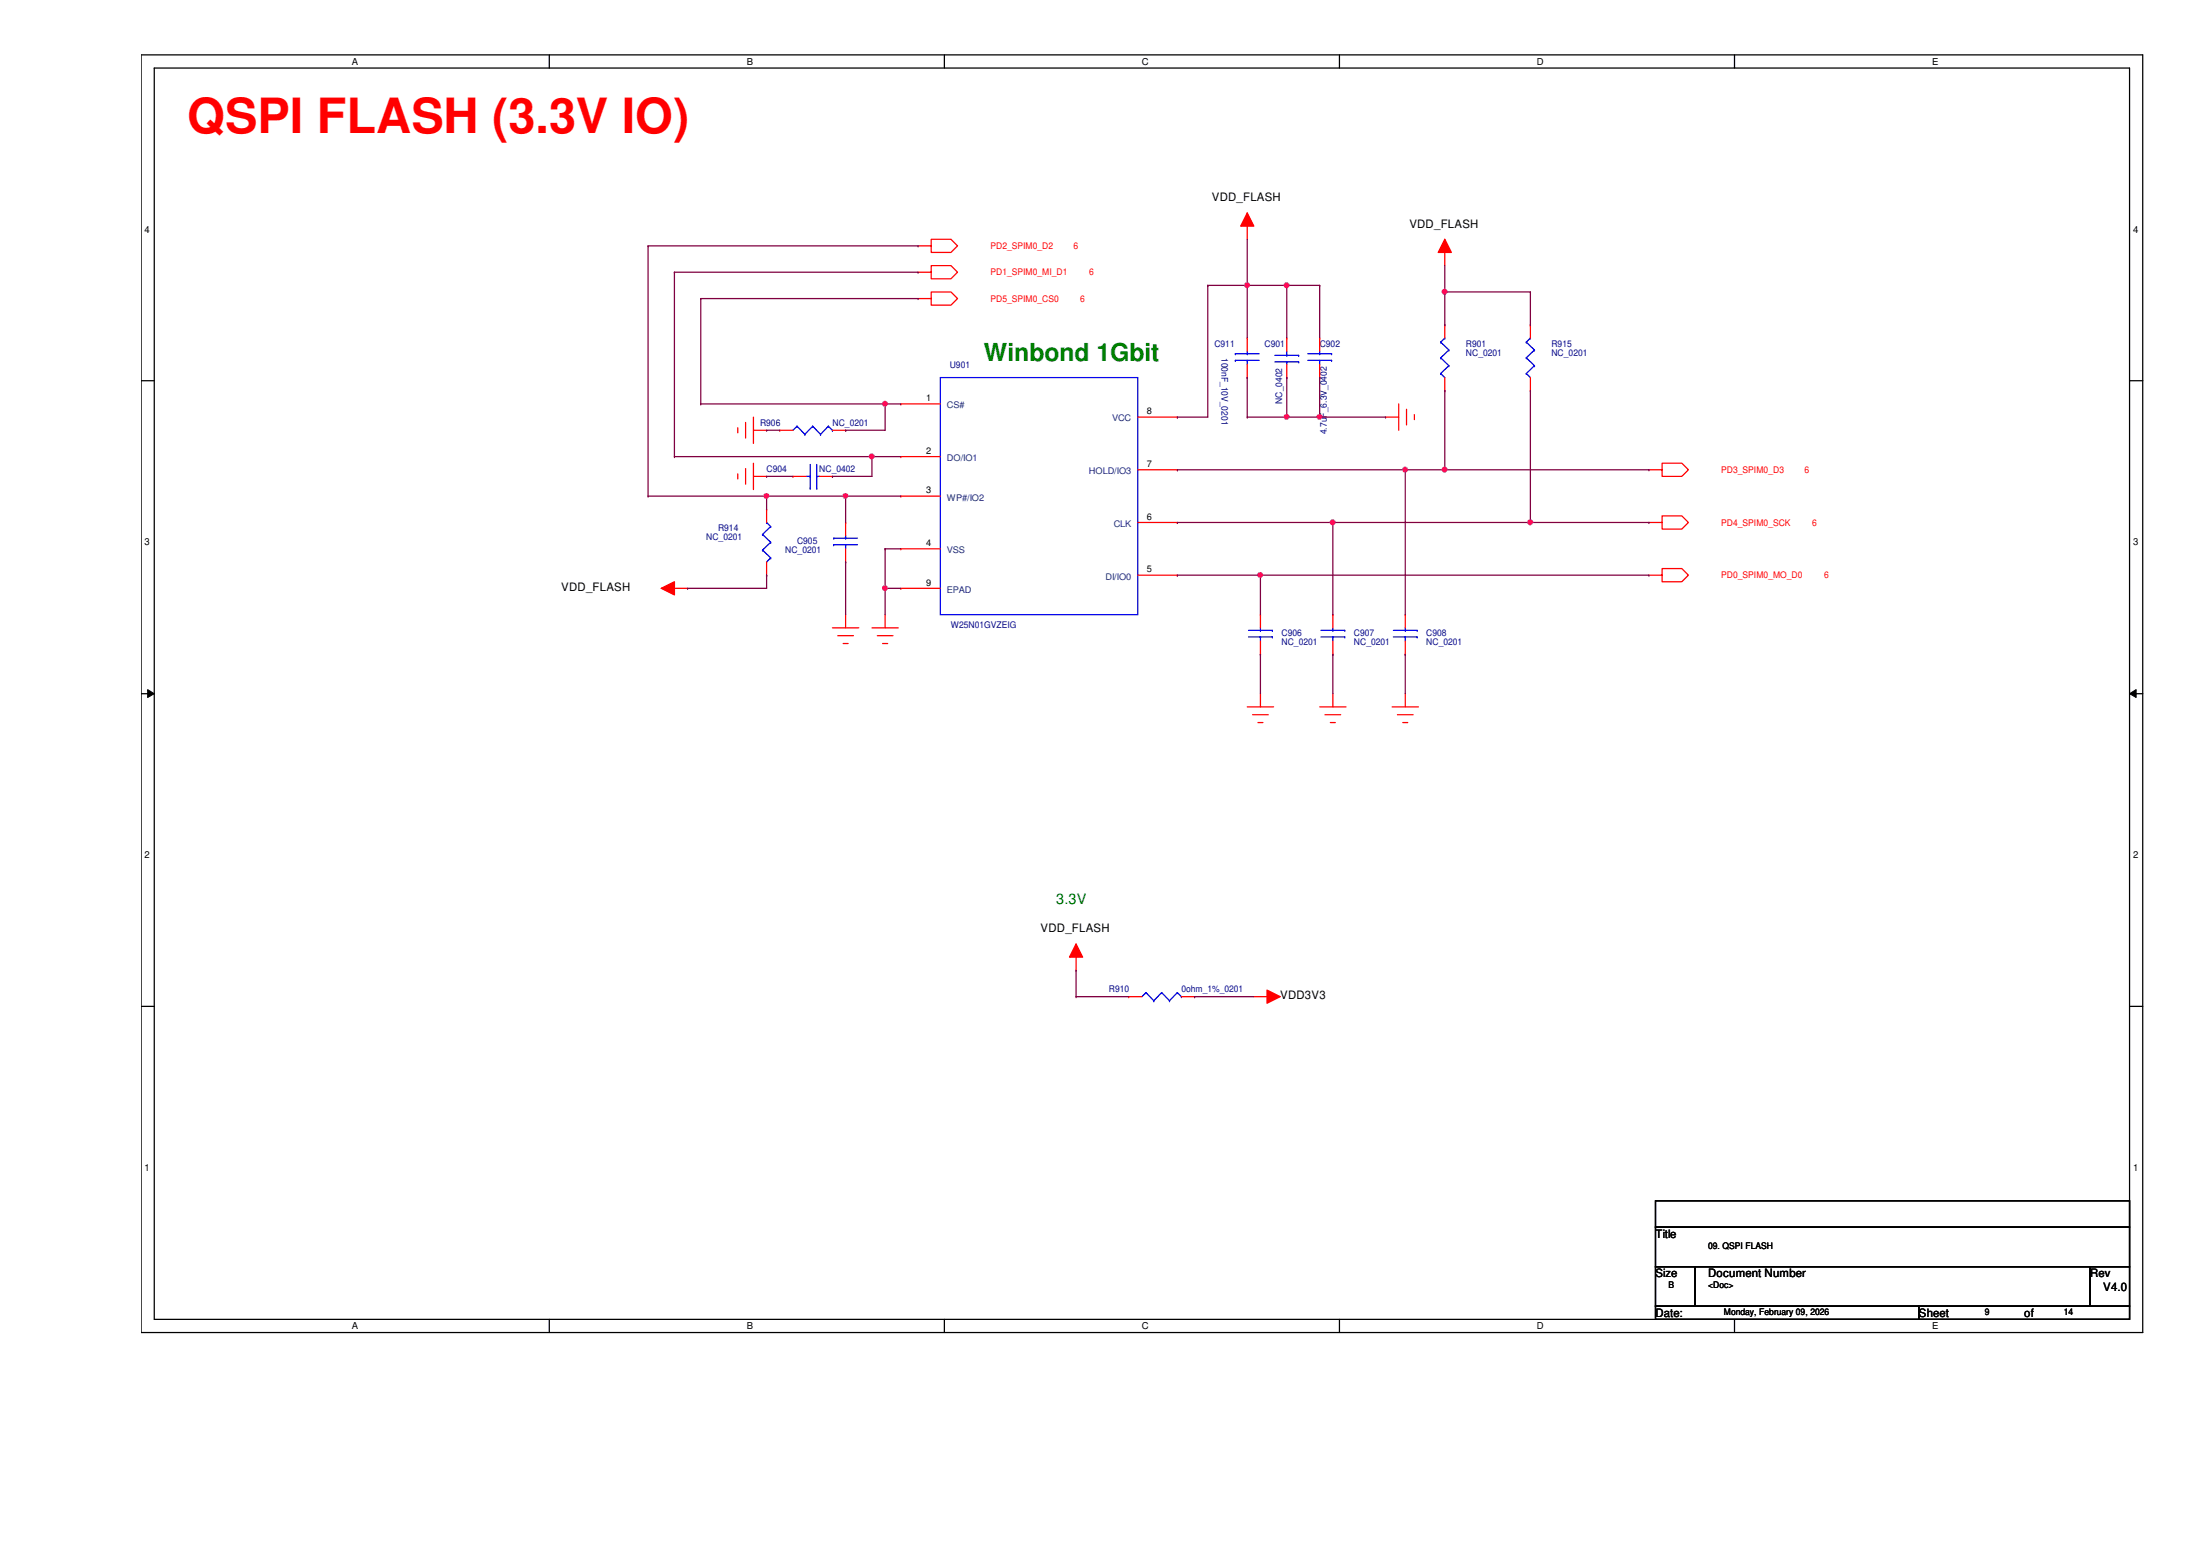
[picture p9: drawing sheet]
<svg xmlns="http://www.w3.org/2000/svg" width="297mm" height="210mm" viewBox="0 0 297 210" stroke-linecap="round" stroke-linejoin="round" font-family="sans-serif">
<path d="M19.1 7.4h270.2v172.5h-270.2zM20.8 9.2h266.7v168.9h-266.7z" fill="none" stroke="#000" stroke-width=".17"/>
<g fill="#fff">
<path d="M47.5 7.6h.8v1.4h-.8z"/>
<path d="M47.5 178.3h.8v1.4h-.8z"/>
</g>
<path d="M74.2 7.4v1.8M74.2 178.1v1.8" fill="none" stroke="#000" stroke-width=".17"/>
<g fill="#fff">
<path d="M100.8 7.6h.8v1.4h-.8z"/>
<path d="M100.8 178.3h.8v1.4h-.8z"/>
</g>
<path d="M127.5 7.4v1.8M127.5 178.1v1.8" fill="none" stroke="#000" stroke-width=".17"/>
<g fill="#fff">
<path d="M154.2 7.6h.9v1.4h-.9z"/>
<path d="M154.2 178.3h.9v1.4h-.9z"/>
</g>
<path d="M180.8 7.4v1.8M180.8 178.1v1.8" fill="none" stroke="#000" stroke-width=".17"/>
<g fill="#fff">
<path d="M207.5 7.6h.9v1.4h-.9z"/>
<path d="M207.5 178.3h.9v1.4h-.9z"/>
</g>
<path d="M234.2 7.4v1.8M234.2 178.1v1.8" fill="none" stroke="#000" stroke-width=".17"/>
<g fill="#fff">
<path d="M260.9 7.6h.8v1.4h-.8z"/>
<path d="M260.9 178.3h.8v1.4h-.8z"/>
<path d="M19.5 30.3h.7v1.4h-.7z"/>
<path d="M288 30.3h.7v1.4h-.7z"/>
<path d="M19.5 72.5h.7v1.4h-.7z"/>
<path d="M288 72.5h.7v1.4h-.7z"/>
</g>
<path d="M19.1 51.4h1.7M287.5 51.4h1.8" fill="none" stroke="#000" stroke-width=".17"/>
<g fill="#fff">
<path d="M19.5 114.7h.7v1.4h-.7z"/>
<path d="M288 114.7h.7v1.4h-.7z"/>
</g>
<path d="M19.1 93.6h1.7M287.5 93.6h1.8" fill="none" stroke="#000" stroke-width=".17"/>
<path d="M19.9 93.1l.9 .5-.9 .5zM287.5 93.6l.9-.5v1z" fill="#000"/>
<path d="M19.9 93.1l.9 .5-.9 .5zM287.5 93.6l.9-.5v1z" fill="none" stroke="#000" stroke-width=".14"/>
<g fill="#fff">
<path d="M19.5 156.9h.7v1.4h-.7z"/>
<path d="M288 156.9h.7v1.4h-.7z"/>
</g>
<path d="M19.1 135.8h1.7M287.5 135.8h1.8" fill="none" stroke="#000" stroke-width=".17"/>
<g fill="none" stroke="#f00" stroke-width=".17">
<path d="M99.6 57.7v.7M100.7 57v2.1M101.7 58.1h1.8M101.7 56.3v3.6M187.1 56.3h1.7M188.8 54.5v3.6M189.9 55.2v2.2M191 56v.6M99.6 64v.6M100.7 63.2v2.2M101.7 62.5v3.6M101.7 64.3h1.8"/>
<path d="M112.4 84.8h3.6M113.1 85.8h2.1M113.8 86.9h.7M114.2 83v1.8M117.7 84.8h3.6M118.4 85.8h2.2M119.2 86.9h.6M119.5 83v1.8M168.4 95.4h3.6M169.1 96.5h2.1M169.8 97.5h.7M170.2 93.6v1.8"/>
<path d="M178.2 95.4h3.5M178.9 96.5h2.1M179.6 97.5h.7M180 93.6v1.8M188 95.4h3.5M188.7 96.5h2.1M189.4 97.5h.7M189.7 93.6v1.8"/>
</g>
<path d="M145.3 127.4l.9 1.8h-1.8z" fill="#f00"/>
<path d="M145.3 127.4l.9 1.8h-1.8zM145.3 127.4v3.6" fill="none" stroke="#f00" stroke-width=".17"/>
<path d="M89.3 79.4l1.8-.9v1.8z" fill="#f00"/>
<path d="M89.3 79.4l1.8-.9v1.8zM89.3 79.4h3.5" fill="none" stroke="#f00" stroke-width=".17"/>
<path d="M168.4 28.7l.9 1.8h-1.8z" fill="#f00"/>
<path d="M168.4 28.7l.9 1.8h-1.8zM168.4 28.7v3.6" fill="none" stroke="#f00" stroke-width=".17"/>
<path d="M195.1 32.3l.9 1.8h-1.8z" fill="#f00"/>
<path d="M195.1 32.3l.9 1.8h-1.8zM195.1 32.3v3.6" fill="none" stroke="#f00" stroke-width=".17"/>
<path d="M171.1 133.6l1.7 .9-1.7 .9z" fill="#f00"/>
<g fill="none" stroke="#f00" stroke-width=".17">
<path d="M124 36.7h1.7v-.8h2.7l.9 .8-.9 .9h-2.7v-.9M124 33.2h1.7v-.9h2.7l.9 .9-.9 .9h-2.7v-.9M105.3 58.1h.1M105.3 58.1h1.8M112.4 58.1h1.8M114.2 58.1h.1M121.6 54.5h.1M121.6 54.5h5.4M124 40.3h1.7v-.9h2.7l.9 .9-.9 .9h-2.7v-.9M153.6 56.3h5.4M159 56.3h.1M168.4 45.6h.1"/>
<path d="M168.4 51h.1M168.4 45.6v1.8M168.4 49.2v1.8M173.7 51h.1M173.7 45.6h.1M173.7 45.6v1.8M173.7 49.2v1.8M178.2 45.6h.1M178.2 51h.1M178.2 45.6v1.8M178.2 49.2v1.8M195.1 52.7h.1"/>
<path d="M195.1 43.9h.1M195.1 43.9v1.7M195.1 51v1.7M206.6 52.7h.1M206.6 43.9h.1M206.6 43.9v1.7M206.6 51v1.7M103.5 77.6h.1M103.5 68.7h.1M103.5 68.7v1.8M103.5 75.9v1.7M107.1 64.3h.1"/>
<path d="M107.1 64.3h1.7M110.6 64.3h1.8M112.4 64.3h.1M114.2 70.5h.1M114.2 75.9h.1M114.2 70.5v1.8M114.2 74.1v1.8M121.6 67h.1M121.6 74.1h.1M121.6 61.6h.1M121.6 79.4h.1M121.6 67h5.4"/>
<path d="M121.6 74.1h5.4M121.6 61.6h5.4M121.6 79.4h5.4M153.6 77.6h5.4M153.6 63.4h5.4M153.6 70.5h5.4M159 77.6h.1M159 63.4h.1M159 70.5h.1M222.6 77.6h1.8v-.9h2.7l.9 .9-.9 .9h-2.7v-.9M222.6 63.4h1.8v-.9h2.7l.9 .9-.9 .9h-2.7v-.9M222.6 70.5h1.8v-.9h2.7l.9 .9-.9 .9h-2.7v-.9"/>
<path d="M170.2 83h.1M170.2 88.3h.1M170.2 83v1.8M170.2 86.5v1.8M180 83h.1M180 88.3h.1M180 83v1.8M180 86.5v1.8M189.7 83h.1M189.7 88.3h.1M189.7 83v1.8M189.7 86.5v1.8"/>
<path d="M152.4 134.5h.1M152.4 134.5h1.8M159.5 134.5h1.8M161.3 134.5h.1M169.3 134.5h3.5M171.1 133.6l1.7 .9-1.7 .9z"/>
</g>
<path d="M223.5 162.1h64v3.6h-64zM223.5 165.6h64v5.4h-64zM223.5 171h5.4v5.3h-5.4zM223.5 176.3h35.6v1.8h-35.6zM228.9 171h53.3v5.3h-53.3zM259.1 176.3h28.4v1.8h-28.4zM282.2 171h5.3v5.3h-5.3z" fill="none" stroke="#000" stroke-width=".17"/>
<g fill="none" stroke="#00f" stroke-width=".17">
<path d="M107.6 57.5h.1M107.6 57.5l-.5 .6M107.6 57.5l1.1 1.1M108.7 58.6h.1M109.7 57.5h.1M109.7 57.5l-1 1.1M109.7 57.5l1.1 1.1M110.8 58.6h.1M111.8 57.5h.1M111.8 57.5l-1 1.1M111.8 57.5l.6 .6M112.4 58.1h.1"/>
<path d="M127 51h26.6v32h-26.6zM166.8 48.6h.1M166.8 47.8h.1M166.8 48.6h3.2M166.8 47.8h3.2M168.4 47.8h.1M168.4 48.6h.1M168.4 47.4v.4M168.4 48.6v.6M172.1 48h3.2M172.1 48.9h3.2M173.7 48.9h.1"/>
<path d="M173.7 48h.1M173.7 47.4v.6M173.7 48.9v.3M175.3 48h.1M175.3 48.9h.1M176.6 48.6h3.2M176.6 47.8h3.2M178.2 47.8h.1M178.2 48.6h.1M178.2 47.4v.4M178.2 48.6v.6M179.8 48.6h.1"/>
<path d="M179.8 47.8h.1M194.5 50.4h.1M194.5 48.3h.1M194.5 46.2h.1M194.5 50.4l.6 .6M194.5 48.3l1.1 1.1M194.5 46.2l1.1 1M195.1 45.6h.1M195.1 45.6l-.6 .6M195.6 49.4h.1M195.6 47.2h.1M195.6 49.4l-1.1 1"/>
<path d="M195.6 47.2l-1.1 1.1M206.1 50.4h.1M206.1 48.3h.1M206.1 46.2h.1M206.1 50.4l.5 .6M206.1 48.3l1.1 1.1M206.1 46.2l1.1 1M206.6 45.6h.1M206.6 45.6l-.5 .6M207.2 49.4h.1M207.2 47.2h.1M207.2 49.4l-1.1 1"/>
<path d="M207.2 47.2l-1.1 1.1M103 74.3h.1M103 72.1h.1M103 74.3l1.1 1M103 72.1l1.1 1.1M103.5 70.5h.1M103.5 70.5l.6 .6M104.1 75.3h.1M104.1 73.2h.1M104.1 71.1h.1M104.1 75.3l-.6 .6M104.1 73.2l-1.1 1.1"/>
<path d="M104.1 71.1l-1.1 1M108.8 64.3h.6M109.4 65.9h.1M109.4 64.3h.1M109.4 62.7v3.2M110.3 64.3h.1M110.3 65.9h.1M110.3 64.3h.3M110.3 62.7v3.2M112.6 73.5h.1M112.6 72.6h.1M112.6 73.5h3.2"/>
<path d="M112.6 72.6h3.2M114.2 72.6h.1M114.2 73.5h.1M114.2 72.3v.3M114.2 73.5v.6M168.6 86h3.2M168.6 85.1h3.2M170.2 85.1h.1M170.2 86h.1M170.2 84.8v.3M170.2 86v.5M171.8 86h.1"/>
<path d="M171.8 85.1h.1M178.4 86h3.2M178.4 85.1h3.2M180 85.1h.1M180 86h.1M180 84.8v.3M180 86v.5M181.6 86h.1M181.6 85.1h.1M188.1 86h3.2M188.1 85.1h3.2M189.7 85.1h.1"/>
<path d="M189.7 86h.1M189.7 84.8v.3M189.7 86v.5M191.3 86h.1M191.3 85.1h.1M154.7 134h.1M154.7 134l-.5 .5M154.7 134l1.1 1.1M155.8 135.1h.1M156.8 134h.1M156.8 134l-1 1.1M156.8 134l1.1 1.1"/>
<path d="M157.9 135.1h.1M159 134h.1M159 134l-1.1 1.1M159 134l.5 .5M159.5 134.5h.1"/>
</g>
<path d="M114.2 58.1h.1M119.5 54.5h.1M119.5 54.5v3.6h-5.3M119.5 54.5h2.1" fill="none" stroke="#800040" stroke-width=".17"/>
<circle cx="119.5" cy="54.5" r=".32" fill="#f0f"/>
<circle cx="119.5" cy="54.5" r=".32" fill="none" stroke="#f0f" stroke-width=".17"/>
<path d="M159 63.4h.1M159 63.4h30.7" fill="none" stroke="#800040" stroke-width=".17"/>
<circle cx="189.7" cy="63.4" r=".32" fill="#f0f"/>
<circle cx="189.7" cy="63.4" r=".32" fill="none" stroke="#f0f" stroke-width=".17"/>
<path d="M103.5 67h.1M103.5 67h18.1M103.5 67v1.7M114.2 67h.1" fill="none" stroke="#800040" stroke-width=".17"/>
<circle cx="114.1" cy="66.9" r=".32" fill="#f0f"/>
<circle cx="114.1" cy="66.9" r=".32" fill="none" stroke="#f0f" stroke-width=".17"/>
<g fill="none" stroke="#800040" stroke-width=".17">
<path d="M168.4 38.5h.1M168.4 38.5v7.1M173.7 38.5h.1M173.7 38.5h4.5M173.7 38.5v7.1M178.2 38.5h.1M178.2 38.5v7.1M178.2 51h.1M178.2 51v5.3M92.8 79.4h.1M92.8 79.4h10.7M114.2 75.9h.1"/>
<path d="M114.2 75.9v7.1M119.5 74.1h.1M119.5 79.4h.1M119.5 74.1v8.9"/>
</g>
<circle cx="178.2" cy="56.3" r=".32" fill="#f0f"/>
<circle cx="178.2" cy="56.3" r=".32" fill="none" stroke="#f0f" stroke-width=".17"/>
<path d="M195.1 39.4h.1M195.1 35.9v3.5M159 56.3h.1M159 56.3h4.1M178.2 56.3h8.9M187.1 56.3h.1M195.1 52.7h.1M195.1 52.7v10.7M103.5 64.3h.1M103.5 64.3h3.6M112.4 64.3h.1M112.4 64.3h5.3" fill="none" stroke="#800040" stroke-width=".17"/>
<circle cx="195" cy="39.4" r=".32" fill="#f0f"/>
<circle cx="195" cy="39.4" r=".32" fill="none" stroke="#f0f" stroke-width=".17"/>
<path d="M168.4 51h.1M168.4 56.3h.1M168.4 51v5.3M173.7 51h.1M173.7 51v5.3h-5.3M195.1 63.4h27.5M222.6 63.4h.1M180 88.3h.1M180 88.3v5.3M189.7 88.3h.1M189.7 88.3v5.3" fill="none" stroke="#800040" stroke-width=".17"/>
<circle cx="173.7" cy="56.3" r=".32" fill="#f0f"/>
<circle cx="173.7" cy="56.3" r=".32" fill="none" stroke="#f0f" stroke-width=".17"/>
<g fill="none" stroke="#800040" stroke-width=".17">
<path d="M87.5 33.2h.1M87.5 33.2h36.5M87.5 33.2v33.8M91.1 36.7h.1M91.1 36.7h32.9M91.1 36.7v24.9M124 36.7h.1M124 33.2h.1M163.1 38.5h.1M163.1 38.5v17.8M163.1 38.5h5.3M94.6 40.3h.1"/>
<path d="M94.6 40.3h29.4M94.6 40.3v14.2M103.5 58.1h.1M103.5 58.1h1.8M124 40.3h.1M173.7 56.3h.1M173.7 56.3h4.5M103.5 77.6h.1M103.5 77.6v1.8M119.5 74.1h.1M119.5 74.1h2.1M170.2 77.6h.1"/>
<path d="M170.2 77.6v5.4M170.2 77.6h52.4M222.6 77.6h.1"/>
</g>
<circle cx="170.2" cy="77.6" r=".32" fill="#f0f"/>
<circle cx="170.2" cy="77.6" r=".32" fill="none" stroke="#f0f" stroke-width=".17"/>
<path d="M119.5 79.4h.1M119.5 79.4h2.1" fill="none" stroke="#800040" stroke-width=".17"/>
<circle cx="119.5" cy="79.4" r=".32" fill="#f0f"/>
<circle cx="119.5" cy="79.4" r=".32" fill="none" stroke="#f0f" stroke-width=".17"/>
<path d="M94.6 54.5h.1M94.6 54.5h24.9M87.5 67h.1M87.5 67h16M91.1 61.6h.1M91.1 61.6h26.6M170.2 88.3h.1M170.2 88.3v5.3" fill="none" stroke="#800040" stroke-width=".17"/>
<circle cx="103.5" cy="66.9" r=".32" fill="#f0f"/>
<circle cx="103.5" cy="66.9" r=".32" fill="none" stroke="#f0f" stroke-width=".17"/>
<path d="M117.7 61.6h.1M117.7 61.6v2.7M117.7 61.6h3.9" fill="none" stroke="#800040" stroke-width=".17"/>
<circle cx="117.7" cy="61.6" r=".32" fill="#f0f"/>
<circle cx="117.7" cy="61.6" r=".32" fill="none" stroke="#f0f" stroke-width=".17"/>
<path d="M114.2 67h.1M114.2 67v3.5M159 70.5h.1M159 77.6h.1M159 70.5h47.6M159 77.6h11.2M180 70.5h.1M180 70.5v12.5M206.6 70.5h.1" fill="none" stroke="#800040" stroke-width=".17"/>
<circle cx="179.9" cy="70.5" r=".32" fill="#f0f"/>
<circle cx="179.9" cy="70.5" r=".32" fill="none" stroke="#f0f" stroke-width=".17"/>
<circle cx="206.6" cy="70.5" r=".32" fill="#f0f"/>
<circle cx="206.6" cy="70.5" r=".32" fill="none" stroke="#f0f" stroke-width=".17"/>
<path d="M189.7 63.4h.1M189.7 63.4v19.6M189.7 63.4h5.4" fill="none" stroke="#800040" stroke-width=".17"/>
<circle cx="195" cy="63.4" r=".32" fill="#f0f"/>
<circle cx="195" cy="63.4" r=".32" fill="none" stroke="#f0f" stroke-width=".17"/>
<path d="M168.4 38.5h.1M168.4 32.3v6.2M168.4 38.5h5.3M145.3 131h.1M145.3 134.5h.1M145.3 131v3.5M145.3 134.5h7.1M161.3 134.5h.1M161.3 134.5h8" fill="none" stroke="#800040" stroke-width=".17"/>
<circle cx="173.7" cy="38.5" r=".32" fill="#f0f"/>
<circle cx="173.7" cy="38.5" r=".32" fill="none" stroke="#f0f" stroke-width=".17"/>
<circle cx="168.4" cy="38.5" r=".32" fill="#f0f"/>
<circle cx="168.4" cy="38.5" r=".32" fill="none" stroke="#f0f" stroke-width=".17"/>
<path d="M206.6 39.4h.1M206.6 39.4h-11.5v4.5M206.6 39.4v4.5M195.1 43.9h.1M206.6 43.9h.1M206.6 52.7v17.8M206.6 70.5h.1M206.6 70.5h16M222.6 70.5h.1" fill="none" stroke="#800040" stroke-width=".17"/>
<circle cx="119.5" cy="54.5" r=".32" fill="#f0f"/>
<circle cx="119.5" cy="54.5" r=".32" fill="none" stroke="#f0f" stroke-width=".17"/>
<circle cx="189.7" cy="63.4" r=".32" fill="#f0f"/>
<circle cx="189.7" cy="63.4" r=".32" fill="none" stroke="#f0f" stroke-width=".17"/>
<circle cx="114.1" cy="66.9" r=".32" fill="#f0f"/>
<circle cx="114.1" cy="66.9" r=".32" fill="none" stroke="#f0f" stroke-width=".17"/>
<circle cx="178.2" cy="56.3" r=".32" fill="#f0f"/>
<circle cx="178.2" cy="56.3" r=".32" fill="none" stroke="#f0f" stroke-width=".17"/>
<circle cx="195" cy="39.4" r=".32" fill="#f0f"/>
<circle cx="195" cy="39.4" r=".32" fill="none" stroke="#f0f" stroke-width=".17"/>
<circle cx="173.7" cy="56.3" r=".32" fill="#f0f"/>
<circle cx="173.7" cy="56.3" r=".32" fill="none" stroke="#f0f" stroke-width=".17"/>
<circle cx="170.2" cy="77.6" r=".32" fill="#f0f"/>
<circle cx="170.2" cy="77.6" r=".32" fill="none" stroke="#f0f" stroke-width=".17"/>
<circle cx="119.5" cy="79.4" r=".32" fill="#f0f"/>
<circle cx="119.5" cy="79.4" r=".32" fill="none" stroke="#f0f" stroke-width=".17"/>
<circle cx="103.5" cy="66.9" r=".32" fill="#f0f"/>
<circle cx="103.5" cy="66.9" r=".32" fill="none" stroke="#f0f" stroke-width=".17"/>
<circle cx="117.7" cy="61.6" r=".32" fill="#f0f"/>
<circle cx="117.7" cy="61.6" r=".32" fill="none" stroke="#f0f" stroke-width=".17"/>
<circle cx="179.9" cy="70.5" r=".32" fill="#f0f"/>
<circle cx="179.9" cy="70.5" r=".32" fill="none" stroke="#f0f" stroke-width=".17"/>
<circle cx="206.6" cy="70.5" r=".32" fill="#f0f"/>
<circle cx="206.6" cy="70.5" r=".32" fill="none" stroke="#f0f" stroke-width=".17"/>
<circle cx="195" cy="63.4" r=".32" fill="#f0f"/>
<circle cx="195" cy="63.4" r=".32" fill="none" stroke="#f0f" stroke-width=".17"/>
<circle cx="173.7" cy="38.5" r=".32" fill="#f0f"/>
<circle cx="173.7" cy="38.5" r=".32" fill="none" stroke="#f0f" stroke-width=".17"/>
<circle cx="168.4" cy="38.5" r=".32" fill="#f0f"/>
<circle cx="168.4" cy="38.5" r=".32" fill="none" stroke="#f0f" stroke-width=".17"/>
<text font-size="6.6" fill="#f00" x="25.3" y="17.9">QSPI FLASH (3.3V IO)</text>
<text font-size="3.3" fill="#008000" x="132.8" y="48.8">Winbond 1Gbit</text>
<text font-size="1.9" fill="#008000" x="142.6" y="122.1">3.3V</text>
<g font-size="1.6">
<text x="163.6" y="27.2">VDD_FLASH</text>
<text x="190.3" y="30.7">VDD_FLASH</text>
<text x="75.8" y="79.8">VDD_FLASH</text>
<text x="140.5" y="125.9">VDD_FLASH</text>
<text x="172.8" y="134.9">VDD3V3</text>
<text x="223.5" y="167.1">Title</text>
<text x="223.5" y="172.4">Size</text>
<text x="230.6" y="172.4">Document Number</text>
<text x="282.2" y="172.4">Rev</text>
<text x="223.5" y="177.8">Date:</text>
<text x="259.1" y="177.8">Sheet</text>
<text x="273.3" y="177.8">of</text>
<text x="284" y="174.2">V4.0</text>
</g>
<g font-size="1.3">
<text x="47.5" y="8.7">A</text>
<text x="100.8" y="8.7">B</text>
<text x="154.2" y="8.7">C</text>
<text x="207.5" y="8.7">D</text>
<text x="260.9" y="8.7">E</text>
<text x="19.5" y="31.4">4</text>
<text x="288" y="31.4">4</text>
<text x="19.5" y="73.6">3</text>
<text x="288" y="73.6">3</text>
<text x="19.5" y="115.9">2</text>
<text x="288" y="115.9">2</text>
<text x="19.5" y="158.1">1</text>
<text x="288" y="158.1">1</text>
<text x="47.5" y="179.4">A</text>
<text x="100.8" y="179.4">B</text>
<text x="154.2" y="179.4">C</text>
<text x="207.5" y="179.4">D</text>
<text x="260.9" y="179.4">E</text>
</g>
<g font-size="1.2" fill="#f00">
<text x="133.7" y="33.6">PD2_SPIM0_D2</text>
<text x="144.9" y="33.6">6</text>
<text x="133.7" y="37.2">PD1_SPIM0_MI_D1</text>
<text x="133.7" y="40.7">PD5_SPIM0_CS0</text>
<text x="145.8" y="40.7">6</text>
<text x="147.1" y="37.2">6</text>
<text x="232.4" y="63.8">PD3_SPIM0_D3</text>
<text x="243.6" y="63.8">6</text>
<text x="232.4" y="71">PD4_SPIM0_SCK</text>
<text x="244.7" y="71">6</text>
<text x="232.4" y="78.1">PD0_SPIM0_MO_D0</text>
<text x="246.3" y="78.1">6</text>
</g>
<g font-size="1.2" fill="#000080">
<text x="164" y="46.8">C911</text>
<text x="170.7" y="46.8">C901</text>
<text x="178.2" y="46.8">C902</text>
<text x="197.9" y="46.8">R901</text>
<text x="209.5" y="46.8">R915</text>
<text x="128.2" y="49.6">U901</text>
<text x="164.9" y="48.3" transform="rotate(90 164.9 48.3)">100nF_10V_0201</text>
<text x="197.9" y="48">NC_0201</text>
<text x="209.5" y="48">NC_0201</text>
<text x="102.6" y="57.4">R906</text>
<text x="112.4" y="57.4">NC_0201</text>
<text x="173.1" y="54.5" transform="rotate(-90 173.1 54.5)">NC_0402</text>
<text x="179.2" y="58.6" transform="rotate(-90 179.2 58.6)">4.7uF_6.3V_0402</text>
<text x="103.5" y="63.7">C904</text>
<text x="110.6" y="63.7">NC_0402</text>
<text x="96.9" y="71.7">R914</text>
<text x="95.3" y="72.9">NC_0201</text>
<text x="106" y="74.7">NC_0201</text>
<text x="107.6" y="73.4">C905</text>
<text x="128.4" y="84.8">W25N01GVZEIG</text>
<text x="173" y="85.9">C906</text>
<text x="173" y="87.1">NC_0201</text>
<text x="182.8" y="85.9">C907</text>
<text x="182.8" y="87.1">NC_0201</text>
<text x="192.6" y="85.9">C908</text>
<text x="192.6" y="87.1">NC_0201</text>
<text x="149.7" y="133.9">R910</text>
<text x="159.5" y="133.9">0ohm_1%_0201</text>
</g>
<g font-size="1.2">
<text x="125.1" y="54.1">1</text>
<text x="154.9" y="55.9">8</text>
<text x="125.1" y="61.3">2</text>
<text x="154.9" y="63">7</text>
<text x="125.1" y="66.6">3</text>
<text x="154.9" y="70.1">6</text>
<text x="125.1" y="73.7">4</text>
<text x="154.9" y="77.3">5</text>
<text x="125.1" y="79">9</text>
<text x="225.3" y="173.9">B</text>
<text x="230.6" y="173.9">&lt;Doc&gt;</text>
<text x="230.6" y="168.6">09. QSPI FLASH</text>
<text x="232.7" y="177.5">Monday, February 09, 2026</text>
<text x="268" y="177.5">9</text>
<text x="278.6" y="177.5">14</text>
</g>
<g font-size="1.2" fill="#004080">
<text x="127.8" y="55.1">CS#</text>
<text x="150.2" y="56.9">VCC</text>
<text x="127.8" y="62.2">DO/IO1</text>
<text x="147" y="64">HOLD/IO3</text>
<text x="127.8" y="67.6">WP#/IO2</text>
<text x="150.4" y="71.1">CLK</text>
<text x="127.8" y="74.7">VSS</text>
<text x="127.8" y="80">EPAD</text>
<text x="149.3" y="78.2">DI/IO0</text>
</g>
</svg>
